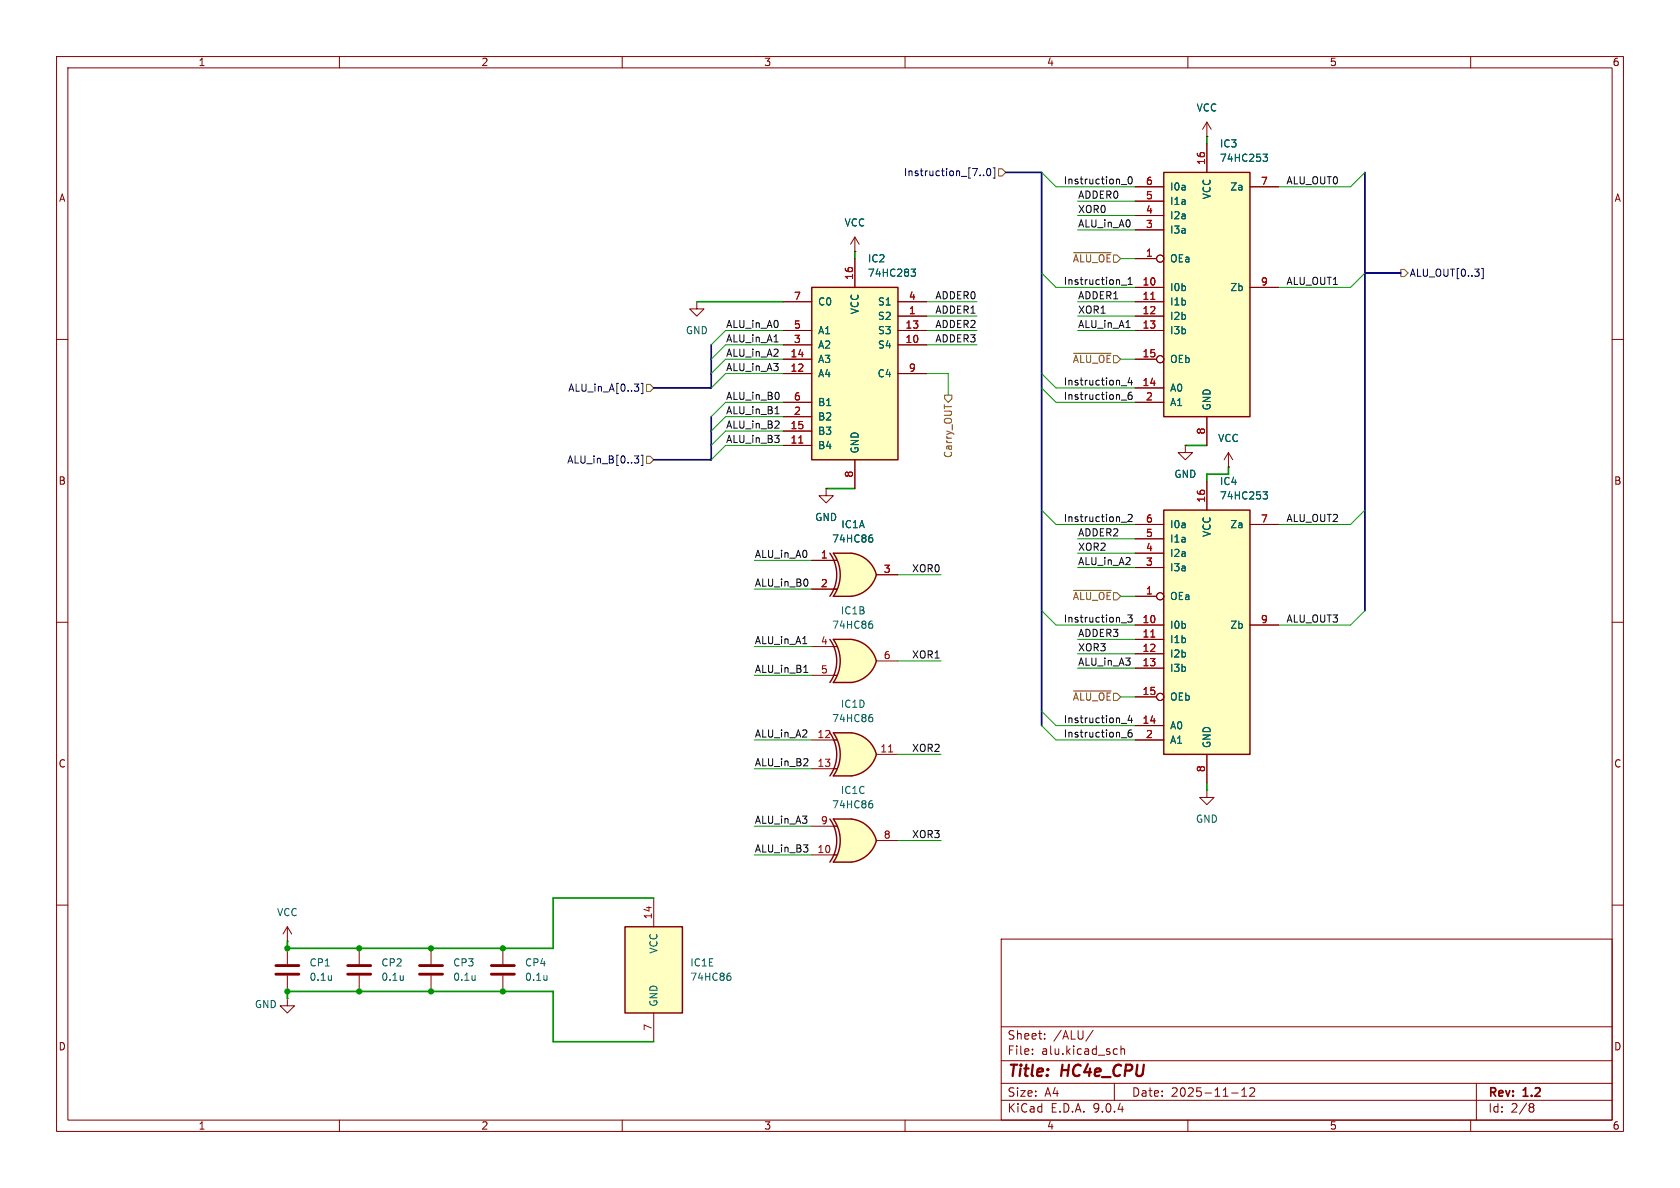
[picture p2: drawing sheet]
<svg xmlns="http://www.w3.org/2000/svg" width="297mm" height="210mm" viewBox="0 0 297 210" stroke-linecap="round" stroke-linejoin="round" font-family="sans-serif">
<g fill="none" stroke="#840000" stroke-width=".18">
<path d="M10 10h277v190h-277zM12 12h273v186h-273zM60 10v2M110 10v2M160 10v2M210 10v2M260 10v2M10 60h2M209.5 78.7v1.3h1.3l-1.3 1.3-1.2-1.3h1.2M209.5 78.7h.1M285 60h2M217.2 82.6h.1"/>
<path d="M217.2 80l-.8 1.3M217.2 80l.7 1.3M217.2 80v2.6M10 110h2M285 110h2M213.4 139.7v1.3h1.2l-1.2 1.2-1.3-1.2h1.3M213.4 139.7h.1M10 160h2M50.8 176.5v1.3h1.3l-1.3 1.3-1.3-1.3h1.3M50.8 176.5h.1M50.8 167.6v2.8M50.8 172.5v2.8"/>
<path d="M177 166h108v32h-108zM285 160h2M60 198v2M110 198v2M160 198v2M177 194.5h108M177 191.5h108M177 187.5h108M177 181.5h108M182.5 186.3v.1M182.5 185.5v.1M184.7 183.6v.1"/>
<path d="M184.7 182.8v.1M193.2 182.1l-1.2 2M197 191.5v3M197.1 185.4l.4 .1M197.5 186.3l-.4 .1M198.2 185.5l.2-.1 .3 .1 .1 .9M198.2 184.9v1.5M210 198v2M217.7 193.2h1.2M219.5 193.8h.9M219.5 192.7l.5-.4v1.5M221 192.4l.5-.1 .2 .1 .1 .3-.9 1.1h.9"/>
<path d="M260 198v2M261 191.5v6.5M270.6 195.1l.4 .1 .2 .2-.3 .3M270.6 195.7h.3M270.9 195.7l.2 .2 .1 .4-.2 .2-.4 .1"/>
</g>
<path d="M48.8 170.7h4M48.8 172.2h4" fill="none" stroke="#840000" stroke-width=".51"/>
<path d="M58.6 172.5v.8M58.6 173.2h-.1" fill="none" stroke="#006464" stroke-width=".18"/>
<path d="M110.5 163.8h10.1v15.3h-10.1z" fill="#ffffc2"/>
<path d="M110.5 163.8h10.1v15.3h-10.1z" fill="none" stroke="#840000" stroke-width=".25"/>
<path d="M115.6 158.8v5M50.8 166.4h.1M50.8 163.8l-.8 1.3M50.8 163.8l.8 1.3M50.8 163.8v2.6M115.6 179.1v5.1" fill="none" stroke="#840000" stroke-width=".18"/>
<path d="M128.7 172.5h.3l.2 .3v.4l-.5 .1M128.9 172h.2" fill="none" stroke="#006464" stroke-width=".18"/>
<path d="M205.7 30.5h15.3v43.2h-15.3z" fill="#ffffc2"/>
<path d="M205.7 30.5h15.3v43.2h-15.3z" fill="none" stroke="#840000" stroke-width=".25"/>
<g fill="none" stroke="#840000" stroke-width=".18">
<path d="M200.7 33h5M200.7 35.6h5M200.7 38.1h5M213.4 24.1h.1M213.4 21.6v2.5M213.4 25.4v5.1M213.4 21.6l-.8 1.3M213.4 21.6l.7 1.3M221 33h5.1M200.7 40.6h5M200.7 45.7h3.8M200.7 50.8h5"/>
<path d="M200.7 53.3h5M200.7 55.9h5M200.7 58.4h5M221 50.8h5.1M200.7 63.5h3.8M200.7 68.6h5M200.7 71.1h5M213.4 73.7v5"/>
<circle cx="205.1" cy="45.7" r=".63"/>
<circle cx="205.1" cy="63.5" r=".63"/>
</g>
<path d="M203.4 52.9h.8" fill="none" stroke="#a90000" stroke-width=".18"/>
<path d="M223.3 27.2h.8l-.5 .5 .4 .2 .1 .4-.3 .2h-.3" fill="none" stroke="#006464" stroke-width=".18"/>
<path d="M205.7 90.2h15.3v43.2h-15.3z" fill="#ffffc2"/>
<path d="M205.7 90.2h15.3v43.2h-15.3z" fill="none" stroke="#840000" stroke-width=".25"/>
<g fill="none" stroke="#840000" stroke-width=".18">
<path d="M200.7 92.7h5M200.7 95.3h5M200.7 97.8h5M213.4 85.1v5.1M221 92.7h5.1M200.7 100.3h5M200.7 105.4h3.8M200.7 110.5h5M200.7 113h5M200.7 115.6h5M200.7 118.1h5M221 110.5h5.1"/>
<path d="M200.7 123.2h3.8M200.7 128.3h5M200.7 130.8h5M213.4 133.4v5M63.5 167.6v2.8M63.5 172.5v2.8M76.2 167.6v2.8M76.2 172.5v2.8M88.9 167.6v2.8M88.9 172.5v2.8"/>
<circle cx="205.1" cy="105.4" r=".63"/>
<circle cx="205.1" cy="123.2" r=".63"/>
</g>
<path d="M203.4 112.6h.8" fill="none" stroke="#a90000" stroke-width=".18"/>
<path d="M223.3 86.9h.8l-.5 .5 .4 .1 .1 .5-.3 .2h-.3M71.3 172.5v.8M71.3 173.2h-.1M84 172.5v.8M84 173.2h-.1M96.7 172.5v.8M96.7 173.2h-.1" fill="none" stroke="#006464" stroke-width=".18"/>
<path d="M61.5 170.7h4M61.5 172.2h4M74.2 170.7h4M74.2 172.2h4M86.9 170.7h4M86.9 172.2h4" fill="none" stroke="#840000" stroke-width=".51"/>
<path d="M143.5 50.8h15.2v30.5h-15.2z" fill="#ffffc2"/>
<path d="M143.5 50.8h15.2v30.5h-15.2z" fill="none" stroke="#840000" stroke-width=".25"/>
<g fill="none" stroke="#840000" stroke-width=".18">
<path d="M123.2 53.3v1.3h1.3l-1.3 1.3-1.3-1.3h1.3M123.2 53.3h.1M138.4 53.3h5.1M138.4 58.4h5.1M151.1 44.5h.1M151.1 41.9v2.6M151.1 45.7v5.1M151.1 41.9l-.7 1.3M151.1 41.9l.8 1.3M158.7 53.3h5.1M158.7 58.4h5.1M158.7 55.9h5.1"/>
<path d="M138.4 61h5.1M138.4 63.5h5.1M138.4 66h5.1M138.4 71.1h5.1M138.4 73.7h5.1M138.4 76.2h5.1M138.4 78.7h5.1M158.7 61h5.1M158.7 66h5.1M146 86.4v1.2h1.3l-1.3 1.3-1.2-1.3h1.2M146 86.4h.1M151.1 81.3v5.1"/>
</g>
<path d="M141.2 78.3h.7" fill="none" stroke="#a90000" stroke-width=".18"/>
<path d="M161.1 47.6h.7l-.4 .5 .4 .1v.4l-.2 .2h-.4" fill="none" stroke="#006464" stroke-width=".18"/>
<path d="M147.3 144.8h3.2M147.3 152.4h3.2" fill="none" stroke="#ffffc2" stroke-width=".18"/>
<g fill="#ffffc2" stroke="#ffffc2" stroke-width=".18">
<path d="M149.9 147.2l5 1.4a5.2 5.2 0 0 1-4.4 3.8z"/>
<path d="M150.5 144.8a5.1 5.1 0 0 1 4.4 3.8l-4.9 1.3z"/>
</g>
<path d="M147.3 144.8h3.2v7.6h-3.2a6.7 6.7 0 0 0 0-7.6z" fill="#ffffc2"/>
<path d="M146.7 144.8a6.6 6.6 0 0 1 0 7.6M150.5 144.8h-3.2a6.6 6.6 0 0 1 0 7.6h3.2M150.5 144.8a5.2 5.2 0 0 1 4.4 3.8 5.2 5.2 0 0 1-4.4 3.8" fill="none" stroke="#840000" stroke-width=".25"/>
<path d="M143.5 146.1h4.5M143.5 151.1h4.5M154.9 148.6h3.8" fill="none" stroke="#840000" stroke-width=".18"/>
<path d="M153.8 142h.3l.2 .3-.1 .4-.4 .1M153.9 141.5h.3" fill="none" stroke="#006464" stroke-width=".18"/>
<path d="M147.3 129.5h3.2M147.3 137.2h3.2" fill="none" stroke="#ffffc2" stroke-width=".18"/>
<g fill="#ffffc2" stroke="#ffffc2" stroke-width=".18">
<path d="M149.9 132l5 1.4a5.2 5.2 0 0 1-4.4 3.8z"/>
<path d="M150.5 129.5a5.1 5.1 0 0 1 4.4 3.9l-4.9 1.2z"/>
</g>
<path d="M147.3 129.5h3.2v7.7h-3.2a6.7 6.7 0 0 0 0-7.7z" fill="#ffffc2"/>
<path d="M146.7 129.5a6.6 6.6 0 0 1 0 7.7M150.5 129.5h-3.2a6.6 6.6 0 0 1 0 7.7h3.2M150.5 129.5a5.2 5.2 0 0 1 4.4 3.9 5.2 5.2 0 0 1-4.4 3.8" fill="none" stroke="#840000" stroke-width=".25"/>
<path d="M143.5 130.8h4.5M143.5 135.9h4.5M154.9 133.4h3.8" fill="none" stroke="#840000" stroke-width=".18"/>
<path d="M157.1 132.9h.7" fill="none" stroke="#a90000" stroke-width=".18"/>
<path d="M153.8 126.8h.3l.2 .2-.1 .5-.4 .1M153.9 126.3h.3" fill="none" stroke="#006464" stroke-width=".18"/>
<path d="M147.3 97.8h3.2M147.3 105.4h3.2" fill="none" stroke="#ffffc2" stroke-width=".18"/>
<g fill="#ffffc2" stroke="#ffffc2" stroke-width=".18">
<path d="M149.9 100.2l5 1.4a5.2 5.2 0 0 1-4.4 3.8z"/>
<path d="M150.5 97.8a5.1 5.1 0 0 1 4.4 3.8l-4.9 1.3z"/>
</g>
<path d="M147.3 97.8h3.2v7.6h-3.2a6.7 6.7 0 0 0 0-7.6z" fill="#ffffc2"/>
<path d="M146.7 97.8a6.6 6.6 0 0 1 0 7.6M150.5 97.8h-3.2a6.6 6.6 0 0 1 0 7.6h3.2M150.5 97.8a5.2 5.2 0 0 1 4.4 3.8 5.2 5.2 0 0 1-4.4 3.8" fill="none" stroke="#840000" stroke-width=".25"/>
<path d="M143.5 99.1h4.5M143.5 104.1h4.5M154.9 101.6h3.8" fill="none" stroke="#840000" stroke-width=".18"/>
<path d="M153.8 95h.3l.2 .3-.1 .4-.4 .1M153.9 94.6h.3" fill="none" stroke="#006464" stroke-width=".18"/>
<path d="M147.3 113h3.2M147.3 120.7h3.2" fill="none" stroke="#ffffc2" stroke-width=".18"/>
<g fill="#ffffc2" stroke="#ffffc2" stroke-width=".18">
<path d="M149.9 115.5l5 1.3a5.2 5.2 0 0 1-4.4 3.9z"/>
<path d="M150.5 113a5.1 5.1 0 0 1 4.4 3.8l-4.9 1.3z"/>
</g>
<path d="M147.3 113h3.2v7.7h-3.2a6.7 6.7 0 0 0 0-7.7z" fill="#ffffc2"/>
<path d="M146.7 113a6.6 6.6 0 0 1 0 7.7M150.5 113h-3.2a6.6 6.6 0 0 1 0 7.7h3.2M150.5 113a5.2 5.2 0 0 1 4.4 3.8 5.2 5.2 0 0 1-4.4 3.9" fill="none" stroke="#840000" stroke-width=".25"/>
<g fill="none" stroke="#840000" stroke-width=".18">
<path d="M200.7 33h5M200.7 35.6h5M200.7 38.1h5M213.4 24.1h.1M213.4 25.4v5.1M221 33h5.1M138.4 53.3h5.1M138.4 58.4h5.1M151.1 44.5h.1M151.1 45.7v5.1M158.7 53.3h5.1M158.7 58.4h5.1"/>
<path d="M158.7 55.9h5.1M200.7 53.3h5M200.7 58.4h5M200.7 55.9h5M200.7 40.6h5M200.7 45.7h3.8M200.7 50.8h5M221 50.8h5.1M138.4 61h5.1M138.4 63.5h5.1M138.4 66h5.1M138.4 71.1h5.1"/>
<path d="M138.4 73.7h5.1M138.4 76.2h5.1M138.4 78.7h5.1M158.7 61h5.1M158.7 66h5.1M200.7 63.5h3.8M200.7 71.1h5M200.7 68.6h5M209.5 78.7h.1M213.4 73.7v5M143.5 99.1h4.5M146 86.4h.1"/>
<path d="M151.1 81.3v5.1M200.7 92.7h5M200.7 95.3h5M200.7 97.8h5M213.4 85.1v5.1M217.2 82.6h.1M221 92.7h5.1M143.5 114.3h4.5M143.5 119.4h4.5M143.5 104.1h4.5M154.9 116.8h3.8M154.9 101.6h3.8"/>
<path d="M200.7 100.3h5M200.7 105.4h3.8M200.7 110.5h5M200.7 113h5M200.7 115.6h5M200.7 118.1h5M221 110.5h5.1M200.7 123.2h3.8M200.7 128.3h5M200.7 130.8h5M213.4 133.4v5"/>
<circle cx="205.1" cy="45.7" r=".63"/>
<circle cx="205.1" cy="63.5" r=".63"/>
<circle cx="205.1" cy="105.4" r=".63"/>
<circle cx="205.1" cy="123.2" r=".63"/>
</g>
<path d="M223.3 27.2h.8l-.5 .5 .4 .2 .1 .4-.3 .2h-.3M161.1 47.6h.7l-.4 .5 .4 .1v.4l-.2 .2h-.4M153.8 95h.3l.2 .3-.1 .4-.4 .1M153.9 94.6h.3M223.3 86.9h.8l-.5 .5 .4 .1 .1 .5-.3 .2h-.3M153.8 110.3h.3l.2 .2-.1 .4-.4 .2M153.9 109.8h.3" fill="none" stroke="#006464" stroke-width=".18"/>
<path d="M176.5 29.8h.7l.6 .7-.6 .6h-.7zM189.8 44.7h6.6M247.6 47.6h.7l.6 .7-.6 .6h-.7zM114.3 67.9h.6l.7 .7-.7 .6h-.6zM167 69.9h1.3v.6l-.7 .6-.6-.6zM189.8 62.5h6.6M114.3 80.6h.6l.7 .7-.7 .6h-.6zM189.8 104.4h6.6M189.8 122.1h6.6" fill="none" stroke="#725600" stroke-width=".18"/>
<path d="M173.3 30.9v.2M173.9 30.9v.2M174.5 29.9l.2-.1a.68 .68 0 0 1 .5 .6 .68 .68 0 0 1-.5 .7l-.2-.2-.1-.3zM175.6 29.7h.3v1.8h-.3M261.9 47.4h.3v1.9h-.3M112.1 67.9h.8l-.4 .5M112.7 68.4l.2 .2v.3l-.2 .3M113.3 67.8h.3v1.8h-.3M112.1 80.6h.8l-.4 .5 .4 .1v.4l-.2 .3h-.4M113.3 80.5h.3v1.8h-.3" fill="none" stroke="#000084" stroke-width=".18"/>
<g fill="none" stroke="#0f0f0f" stroke-width=".18">
<path d="M198.2 32.6h1M199.6 31.4l.1-.2a.68 .68 0 0 1 .5 .7 .68 .68 0 0 1-.5 .6l-.1-.1-.2-.4zM198.2 50.4h1M199.1 57.9h.7M199.4 50.3h.8M199.4 49.4l.4-.4v1.3M136.8 60.4h.8M137 73.1h.7M198.2 68.2h1M198.2 70.7h1M199.7 66.7l-.3 .9h.8M200 67.2v.9"/>
<path d="M200 69.3l-.3 .1a.86 .86 0 0 0 0 1.2l.4-.1 .1-.4-.3-.3-.3 .1-.2 .2M198.2 92.3h1M199.4 91l.5-.1 .3 .4-.8 .9h.8M141.9 113.8h.7M142.1 118.9h.7M198.2 110.1h1M199.4 108.7h.8l-.5 .5 .4 .1v.6l-.2 .1-.5-.1M198.2 127.9h1M198.2 130.4h1M199.7 126.4l-.3 .9h.8M200 126.9v.9M200 129l-.3 .1a.86 .86 0 0 0 0 1.2l.4-.1 .1-.4-.3-.3-.3 .1-.2 .2"/>
</g>
<path d="M177.8 30.5h6.3v97.8M241.3 30.5v77.5M241.3 48.3h6.3M125.7 61v7.6h-10.1M125.7 73.7v7.6h-10.1" fill="none" stroke="#000084" stroke-width=".3"/>
<g fill="none" stroke="#009600" stroke-width=".18">
<path d="M184.1 30.5l2.6 2.5h14M190.5 35.6h10.2M190.5 38.1h10.2M241.3 30.5l-2.5 2.5h-12.7M138.4 58.4h-10.1l-2.6 2.6M163.8 53.3h8.9M163.8 58.4h8.9M163.8 55.9h8.9M184.1 48.3l2.6 2.5h14M190.5 53.3h10.2M190.5 58.4h10.2M190.5 55.9h10.2"/>
<path d="M190.5 40.6h10.2M198.1 45.7h2.6M241.3 48.3l-2.5 2.5h-12.7M138.4 76.2h-10.1l-2.6 2.5M138.4 63.5h-10.1l-2.6 2.5M138.4 61h-10.1l-2.6 2.5M138.4 66h-10.1l-2.6 2.6M138.4 73.7h-10.1l-2.6 2.5M138.4 71.1h-10.1l-2.6 2.6M138.4 78.7h-10.1l-2.6 2.6M163.8 61h8.9M163.8 66h3.8v3.9"/>
<path d="M184.1 68.6l2.6 2.5h14M184.1 66l2.6 2.6h14M198.1 63.5h2.6M133.3 99.1h10.2M184.1 90.2l2.6 2.5h14M190.5 97.8h10.2M190.5 95.3h10.2M241.3 90.2l-2.5 2.5h-12.7M133.3 104.1h10.2M133.3 119.4h10.2M133.3 114.3h10.2M158.7 116.8h7.7"/>
<path d="M158.7 101.6h7.7M184.1 108l2.6 2.5h14M190.5 115.6h10.2M190.5 100.3h10.2M190.5 118.1h10.2M190.5 113h10.2M198.1 105.4h2.6M241.3 108l-2.5 2.5h-12.7M133.3 130.8h10.2M133.3 135.9h10.2M158.7 133.4h7.7M184.1 125.7l2.6 2.6h14"/>
<path d="M184.1 128.3l2.6 2.5h14M198.1 123.2h2.6M133.3 151.1h10.2M133.3 146.1h10.2M158.7 148.6h7.7"/>
</g>
<path d="M213.4 24.1v1.3M123.2 53.3h15.2M151.1 44.5v1.2M209.5 78.7h3.9M146 86.4h5.1M217.2 82.6v1.2h-3.8v1.3M213.4 138.4v1.3M115.6 158.8h-17.8v8.8h-47v-1.2M50.8 176.5v-1.2h47v8.9h17.8" fill="none" stroke="#009600" stroke-width=".3"/>
<path d="M203.4 52.9h.8M141.2 78.3h.7M203.4 112.6h.8" fill="none" stroke="#a90000" stroke-width=".18"/>
<g fill="#009600" stroke="#009600" stroke-width=".18">
<circle cx="63.5" cy="175.3" r=".46"/>
<circle cx="76.2" cy="175.3" r=".46"/>
<circle cx="63.5" cy="167.6" r=".46"/>
<circle cx="76.2" cy="167.6" r=".46"/>
<circle cx="88.9" cy="175.3" r=".46"/>
<circle cx="50.8" cy="167.6" r=".46"/>
<circle cx="88.9" cy="167.6" r=".46"/>
<circle cx="50.8" cy="175.3" r=".46"/>
</g>
<g font-size="2.8" fill="#840000">
<text x="178" y="190.9">Title:</text>
<text x="187.7" y="190.9">HC4e_CPU</text>
</g>
<g font-size="2.1" fill="#840000">
<text x="178" y="184">Sheet:</text>
<text x="186.2" y="184">/ALU/</text>
<text x="178" y="186.7">File:</text>
<text x="184.1" y="186.7">alu.kicad_sch</text>
<text x="178" y="196.9">KiCad</text>
<text x="178" y="194.1">Size:</text>
<text x="184.7" y="194.1">A4</text>
<text x="185.7" y="196.9">E.D.A.</text>
<text x="193.3" y="196.9">9.0.4</text>
<text x="200" y="194.1">Date:</text>
<text x="207" y="194.1">2025-11-12</text>
<text x="263" y="194.3">Rev:</text>
<text x="263" y="196.9">Id:</text>
<text x="267.1" y="196.9">2/8</text>
<text x="269.4" y="194.3">1.2</text>
</g>
<g font-size="1.8" fill="#840000">
<text x="35" y="11.9">1</text>
<text x="85" y="11.9">2</text>
<text x="135" y="11.9">3</text>
<text x="185" y="11.9">4</text>
<text x="235" y="11.9">5</text>
<text x="285" y="11.9">6</text>
<text x="10.3" y="35.9">A</text>
<text x="285.3" y="35.9">A</text>
<text x="10.3" y="85.9">B</text>
<text x="285.3" y="85.9">B</text>
<text x="10.3" y="135.9">C</text>
<text x="285.3" y="135.9">C</text>
<text x="10.3" y="185.9">D</text>
<text x="285.3" y="185.9">D</text>
<text x="35" y="199.9">1</text>
<text x="85" y="199.9">2</text>
<text x="135" y="199.9">3</text>
<text x="185" y="199.9">4</text>
<text x="235" y="199.9">5</text>
<text x="285" y="199.9">6</text>
</g>
<g font-size="1.8" fill="#006464">
<text x="211.4" y="19.9">VCC</text>
<text x="215.6" y="26.3">IC3</text>
<text x="215.6" y="28.8">74HC253</text>
<text x="206.8" y="33.9">I0a</text>
<text x="214.2" y="35.3" transform="rotate(-90 214.2 35.3)">VCC</text>
<text x="217.4" y="33.9">Za</text>
<text x="149.2" y="40.2">VCC</text>
<text x="206.8" y="36.4">I1a</text>
<text x="206.8" y="39">I2a</text>
<text x="206.8" y="41.5">I3a</text>
<text x="153.3" y="46.6">IC2</text>
<text x="206.8" y="46.6">OEa</text>
<text x="153.3" y="49.1">74HC283</text>
<text x="206.8" y="51.7">I0b</text>
<text x="217.4" y="51.7">Zb</text>
<text x="121.2" y="59.3">GND</text>
<text x="144.5" y="54.2">C0</text>
<text x="144.5" y="59.3">A1</text>
<text x="152" y="55.6" transform="rotate(-90 152 55.6)">VCC</text>
<text x="155.1" y="54.2">S1</text>
<text x="155.1" y="56.7">S2</text>
<text x="155.1" y="59.3">S3</text>
<text x="206.8" y="54.2">I1b</text>
<text x="206.8" y="56.7">I2b</text>
<text x="206.8" y="59.3">I3b</text>
<text x="144.5" y="61.8">A2</text>
<text x="144.5" y="64.4">A3</text>
<text x="155.1" y="61.8">S4</text>
<text x="206.8" y="64.4">OEb</text>
<text x="144.5" y="66.9">A4</text>
<text x="144.5" y="72">B1</text>
<text x="155.1" y="66.9">C4</text>
<text x="206.8" y="69.4">A0</text>
<text x="206.8" y="72">A1</text>
<text x="144.5" y="74.5">B2</text>
<text x="144.5" y="77.1">B3</text>
<text x="214.2" y="72.6" transform="rotate(-90 214.2 72.6)">GND</text>
<text x="144.5" y="79.6">B4</text>
<text x="152" y="80.3" transform="rotate(-90 152 80.3)">GND</text>
<text x="215.3" y="78.3">VCC</text>
<text x="207.5" y="84.7">GND</text>
<text x="215.6" y="86">IC4</text>
<text x="215.6" y="88.5">74HC253</text>
<text x="144" y="92.3">GND</text>
<text x="148.6" y="93.6">IC1A</text>
<text x="206.8" y="93.6">I0a</text>
<text x="214.2" y="95" transform="rotate(-90 214.2 95)">VCC</text>
<text x="217.4" y="93.6">Za</text>
<text x="147" y="96.1">74HC86</text>
<text x="206.8" y="96.1">I1a</text>
<text x="206.8" y="98.7">I2a</text>
<text x="206.8" y="101.2">I3a</text>
<text x="206.8" y="106.3">OEa</text>
<text x="147" y="111.4">74HC86</text>
<text x="148.5" y="108.8">IC1B</text>
<text x="206.8" y="111.4">I0b</text>
<text x="206.8" y="113.9">I1b</text>
<text x="217.4" y="111.4">Zb</text>
<text x="206.8" y="116.4">I2b</text>
<text x="206.8" y="119">I3b</text>
<text x="148.5" y="125.3">IC1D</text>
<text x="206.8" y="124.1">OEb</text>
<text x="147" y="127.9">74HC86</text>
<text x="206.8" y="129.1">A0</text>
<text x="206.8" y="131.7">A1</text>
<text x="214.2" y="132.3" transform="rotate(-90 214.2 132.3)">GND</text>
<text x="147" y="143.1">74HC86</text>
<text x="148.5" y="140.6">IC1C</text>
<text x="211.3" y="145.6">GND</text>
<text x="48.9" y="162.2">VCC</text>
<text x="54.6" y="171">CP1</text>
<text x="54.6" y="173.6">0.1u</text>
<text x="67.3" y="171">CP2</text>
<text x="67.3" y="173.6">0.1u</text>
<text x="80" y="171">CP3</text>
<text x="80" y="173.6">0.1u</text>
<text x="92.7" y="171">CP4</text>
<text x="92.7" y="173.6">0.1u</text>
<text x="116.4" y="168.7" transform="rotate(-90 116.4 168.7)">VCC</text>
<text x="121.9" y="171">IC1E</text>
<text x="121.9" y="173.6">74HC86</text>
<text x="45" y="178.4">GND</text>
<text x="116.4" y="178.1" transform="rotate(-90 116.4 178.1)">GND</text>
</g>
<g font-size="1.8" fill="#a90000">
<text x="213.1" y="29.3" transform="rotate(-90 213.1 29.3)">16</text>
<text x="202.5" y="32.8">6</text>
<text x="202.5" y="35.3">5</text>
<text x="222.8" y="32.8">7</text>
<text x="202.5" y="37.8">4</text>
<text x="202.5" y="40.4">3</text>
<text x="202.5" y="45.5">1</text>
<text x="140.3" y="53.1">7</text>
<text x="150.9" y="49.6" transform="rotate(-90 150.9 49.6)">16</text>
<text x="160.6" y="53.1">4</text>
<text x="201.9" y="50.5">10</text>
<text x="201.9" y="53.1">11</text>
<text x="222.8" y="50.5">9</text>
<text x="140.3" y="58.2">5</text>
<text x="160" y="58.2">13</text>
<text x="160.6" y="55.6">1</text>
<text x="201.9" y="55.6">12</text>
<text x="201.9" y="58.2">13</text>
<text x="139.7" y="63.2">14</text>
<text x="139.7" y="65.8">12</text>
<text x="140.3" y="60.7">3</text>
<text x="160" y="60.7">10</text>
<text x="160.6" y="65.8">9</text>
<text x="201.9" y="63.2">15</text>
<text x="140.3" y="70.9">6</text>
<text x="201.9" y="68.3">14</text>
<text x="202.5" y="70.9">2</text>
<text x="139.7" y="75.9">15</text>
<text x="140.3" y="73.4">2</text>
<text x="213.1" y="76.9" transform="rotate(-90 213.1 76.9)">8</text>
<text x="139.7" y="78.5">11</text>
<text x="150.9" y="84.5" transform="rotate(-90 150.9 84.5)">8</text>
<text x="213.1" y="88.9" transform="rotate(-90 213.1 88.9)">16</text>
<text x="202.5" y="92.5">6</text>
<text x="202.5" y="95">5</text>
<text x="222.8" y="92.5">7</text>
<text x="145" y="98.8">1</text>
<text x="156.1" y="101.3">3</text>
<text x="202.5" y="97.5">4</text>
<text x="202.5" y="100.1">3</text>
<text x="145" y="103.9">2</text>
<text x="202.5" y="105.2">1</text>
<text x="201.9" y="110.2">10</text>
<text x="201.9" y="112.8">11</text>
<text x="222.8" y="110.2">9</text>
<text x="145" y="114">4</text>
<text x="145" y="119.1">5</text>
<text x="156.1" y="116.6">6</text>
<text x="201.9" y="115.3">12</text>
<text x="201.9" y="117.9">13</text>
<text x="201.9" y="122.9">15</text>
<text x="144.4" y="130.6">12</text>
<text x="201.9" y="128">14</text>
<text x="202.5" y="130.6">2</text>
<text x="144.4" y="135.6">13</text>
<text x="155.5" y="133.1">11</text>
<text x="213.1" y="136.6" transform="rotate(-90 213.1 136.6)">8</text>
<text x="145" y="145.8">9</text>
<text x="156.1" y="148.3">8</text>
<text x="144.4" y="150.9">10</text>
<text x="115.3" y="162.6" transform="rotate(-90 115.3 162.6)">14</text>
<text x="115.3" y="182.3" transform="rotate(-90 115.3 182.3)">7</text>
</g>
<g font-size="1.8" fill="#000084">
<text x="159.7" y="31.3">Instruction_[7..0]</text>
<text x="249.1" y="49.1">ALU_OUT[0..3]</text>
<text x="100.4" y="69.4">ALU_in_A[0..3]</text>
<text x="100.2" y="82.1">ALU_in_B[0..3]</text>
</g>
<g font-size="1.8" fill="#0f0f0f">
<text x="188" y="32.7">Instruction_0</text>
<text x="190.5" y="35.2">ADDER0</text>
<text x="227.3" y="32.7">ALU_OUT0</text>
<text x="190.5" y="40.3">ALU_in_A0</text>
<text x="190.5" y="37.8">XOR0</text>
<text x="165.3" y="53">ADDER0</text>
<text x="188" y="50.5">Instruction_1</text>
<text x="190.5" y="53">ADDER1</text>
<text x="227.3" y="50.5">ALU_OUT1</text>
<text x="128.3" y="58.1">ALU_in_A0</text>
<text x="165.3" y="55.5">ADDER1</text>
<text x="165.3" y="58.1">ADDER2</text>
<text x="190.5" y="55.5">XOR1</text>
<text x="190.5" y="58.1">ALU_in_A1</text>
<text x="128.3" y="63.2">ALU_in_A2</text>
<text x="128.3" y="60.6">ALU_in_A1</text>
<text x="128.3" y="65.7">ALU_in_A3</text>
<text x="165.3" y="60.6">ADDER3</text>
<text x="128.3" y="70.8">ALU_in_B0</text>
<text x="188" y="68.2">Instruction_4</text>
<text x="188" y="70.8">Instruction_6</text>
<text x="128.3" y="75.9">ALU_in_B2</text>
<text x="128.3" y="73.3">ALU_in_B1</text>
<text x="128.3" y="78.4">ALU_in_B3</text>
<text x="188" y="92.4">Instruction_2</text>
<text x="190.5" y="94.9">ADDER2</text>
<text x="227.3" y="92.4">ALU_OUT2</text>
<text x="133.3" y="98.7">ALU_in_A0</text>
<text x="161.1" y="101.3">XOR0</text>
<text x="190.5" y="97.4">XOR2</text>
<text x="190.5" y="100">ALU_in_A2</text>
<text x="133.3" y="103.8">ALU_in_B0</text>
<text x="133.3" y="114">ALU_in_A1</text>
<text x="188" y="110.1">Instruction_3</text>
<text x="190.5" y="112.7">ADDER3</text>
<text x="227.3" y="110.1">ALU_OUT3</text>
<text x="133.3" y="119">ALU_in_B1</text>
<text x="161.1" y="116.5">XOR1</text>
<text x="190.5" y="115.2">XOR3</text>
<text x="190.5" y="117.8">ALU_in_A3</text>
<text x="133.3" y="130.5">ALU_in_A2</text>
<text x="188" y="127.9">Instruction_4</text>
<text x="188" y="130.5">Instruction_6</text>
<text x="133.3" y="135.5">ALU_in_B2</text>
<text x="161.1" y="133">XOR2</text>
<text x="133.3" y="145.7">ALU_in_A3</text>
<text x="161.1" y="148.2">XOR3</text>
<text x="133.3" y="150.8">ALU_in_B3</text>
</g>
<g font-size="1.8" fill="#725600">
<text x="189.6" y="46.6">~{ALU_OE}</text>
<text x="189.6" y="64.4">~{ALU_OE}</text>
<text x="168.5" y="81.1" transform="rotate(-90 168.5 81.1)">Carry_OUT</text>
<text x="189.6" y="106.3">~{ALU_OE}</text>
<text x="189.6" y="124.1">~{ALU_OE}</text>
</g>
</svg>
